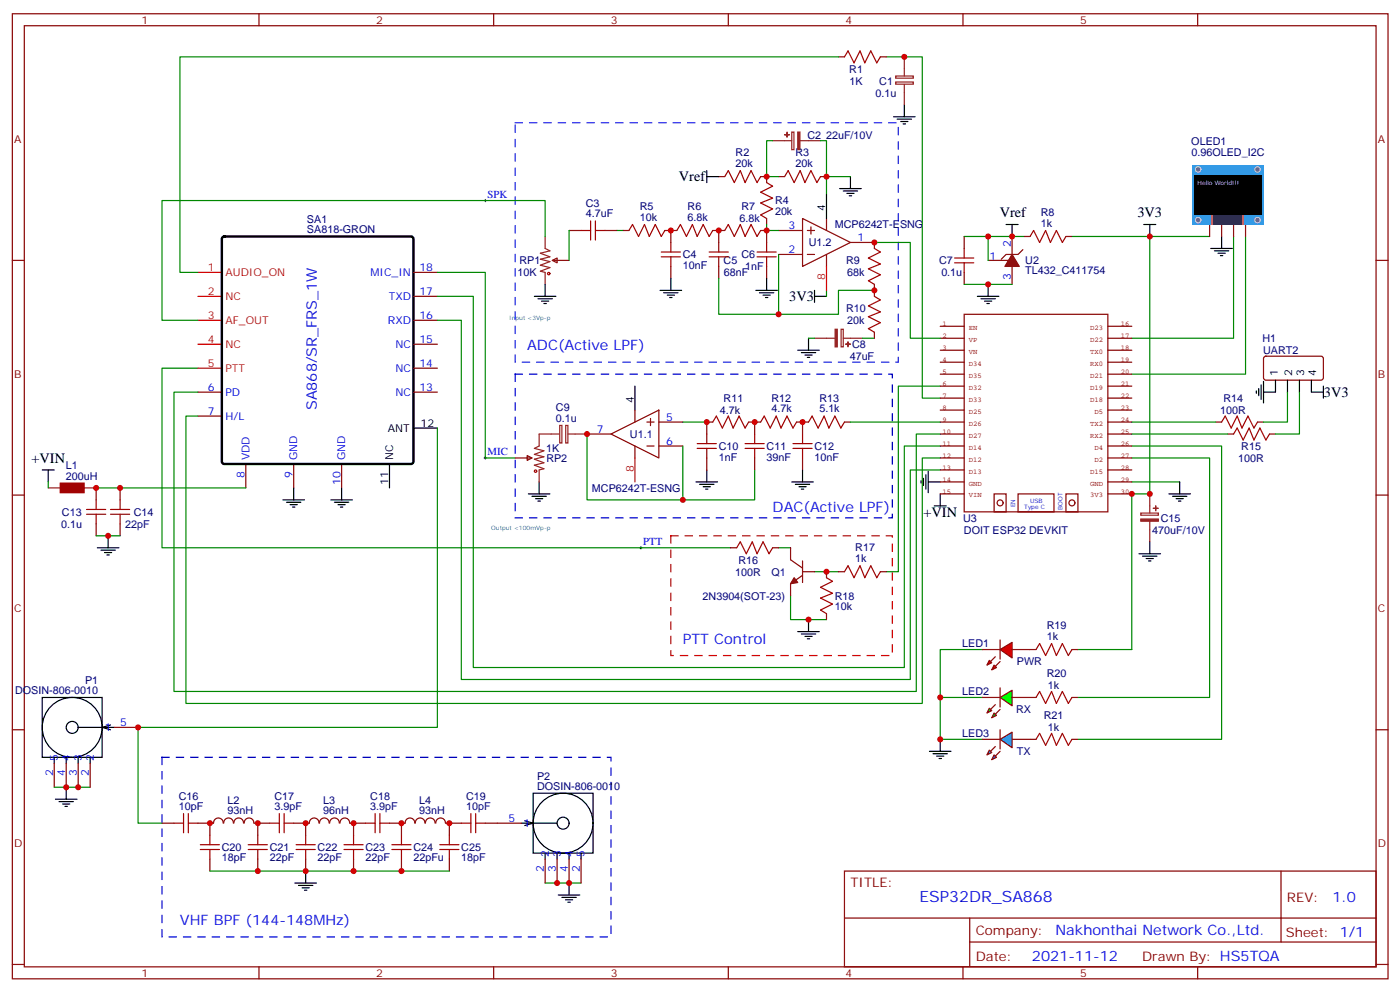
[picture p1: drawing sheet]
<svg xmlns="http://www.w3.org/2000/svg" width="413mm" height="292mm" viewBox="0 0 413 292" stroke-linecap="round" stroke-linejoin="round" font-family="sans-serif">
<g fill="none" stroke="#870000" stroke-width=".35">
<path d="M3.6 4.1h405.4v284.3h-405.4zM7.2 7.6h398.2v277.3h-398.2zM76.3 4.1v3.5M145.5 4.1v3.5M214.6 4.1v3.5M283.7 4.1v3.5M352.9 4.1v3.5M3.6 76.7h3.6M162.7 76.7l1.4-.7v1.4zM162.7 76.7h5M356.4 66.1v3.6M359.9 66.1v3.6"/>
<path d="M363.5 66.1v3.6M367 66.1v3.6M405.4 76.7h3.6M3.6 145.9h3.6M405.4 145.9h3.6M3.6 215h3.6M405.4 215h3.6M248.8 256.6h156.6v28.3h-156.6zM377.4 256.7v20.8M248.8 270.5h156.5M285.7 277.5h119.6M285.7 270.5v14.1"/>
<path d="M3.6 284.2h3.6M76.3 284.9v3.5M145.5 284.9v3.5M214.6 284.9v3.5M283.7 284.9v3.5M352.9 284.9v3.5M405.4 284.2h3.6"/>
</g>
<path d="M261.2 16.8h10.5v100.5h5.3M338.8 69.7h17.6M363.5 69.7v30h-30M367 69.7v40.5h-33.5" fill="none" stroke="#008700" stroke-width=".35"/>
<path d="M160.6 69.7v3.5l1.4 .7-2.8 .7 2.8 1.1-2.8 .7 2.8 .7-2.8 1 2.8 .7-2.8 1.1 1.4 .4v3.5M336.1 151.2h5.2v.6h-5.2zM338.8 145.5v5.7M338.8 153.6v6" fill="none" stroke="#8c2424" stroke-width=".35"/>
<g fill="#8c2424" stroke="#8c2424" stroke-width=".35">
<path d="M336.1 152.9h5.2v.7h-5.2z"/>
<path d="M339.8 149.8h1.4z"/>
<path d="M340.5 149v1.5z"/>
</g>
<circle cx="161.7" cy="80.6" r=".35" fill="none" stroke="#a10000" stroke-width=".35"/>
<path d="M356.8 73.2h6.3M357.8 73.9h4.3M358.9 74.6h2.1M359.6 75.3h.7M359.9 69.7v3.5" fill="none" stroke="#000" stroke-width=".35"/>
<path d="M351.1 48.5h21.2v17.6h-21.2z" fill="#39f"/>
<g fill="#666" stroke="#ccc" stroke-width=".35">
<circle cx="353" cy="64.8" r=".81"/>
<circle cx="370.5" cy="64.8" r=".81"/>
<circle cx="353" cy="49.9" r=".81"/>
<circle cx="370.5" cy="49.9" r=".81"/>
</g>
<path d="M356.9 63.3h9.6v2.8h-9.6z" fill="#fff"/>
<g fill="#fc0">
<path d="M357 63.3h.5v2.8h-.5z"/>
<path d="M365.9 63.3h.5v2.8h-.5z"/>
</g>
<path d="M357.6 63.3h8.2v2.8h-8.2z" fill="#333"/>
<path d="M351.8 51.7h19.8v11.7h-19.8z" fill="#000"/>
<path d="M333.5 131.4h26.4v86.4h-42.3M333.5 134.9h22.9v70.6h-38.8M289.4 191.4h-12.4v14.1M317.6 191.4h15.9M289.4 205.5h-12.4v12.3h12.4" fill="none" stroke="#008700" stroke-width=".35"/>
<path d="M305.3 191.4l1-1.8 1.8 3.5 1.7-3.5 1.5 3.5 1.7-3.5 1.8 3.5 1-1.7M305.3 217.8l1-1.7 1.8 3.5 1.7-3.5 1.5 3.5 1.7-3.5 1.8 3.5 1-1.8M305.3 205.5l1-1.8 1.8 3.6 1.7-3.6 1.5 3.6 1.7-3.6 1.8 3.6 1-1.8" fill="none" stroke="#a10000" stroke-width=".35"/>
<path d="M303.5 191.4h1.8M315.8 191.4h1.8M289.4 217.8h5.3M298.2 217.8h7.1M303.5 205.5h1.8M315.8 217.8h1.8M315.8 205.5h1.8" fill="none" stroke="#870000" stroke-width=".35"/>
<path d="M277 217.8v3.6M273.9 221.4h6.3M274.9 222.1h4.3M276 222.8h2.1M276.7 223.5h.7" fill="none" stroke="#000" stroke-width=".35"/>
<g fill="#09f" stroke="#870000" stroke-width=".35">
<path d="M291.5 221l.7 .7-1.4 .7z"/>
<path d="M292.9 222.4l.7 .7-1.4 .7z"/>
</g>
<g fill="#870000" stroke="#870000" stroke-width=".35">
<path d="M293.3 220l-1.4 1.4z"/>
<path d="M294.7 221.4l-1.4 1.4z"/>
</g>
<path d="M294.7 215v5.7z" fill="#f00" stroke="#870000" stroke-width=".35"/>
<path d="M294.7 217.8l3.5-2.1v4.6z" fill="#09f" stroke="#870000" stroke-width=".35"/>
<path d="M294.7 205.5l3.5-2.1v4.6z" fill="#0f0" stroke="#870000" stroke-width=".35"/>
<path d="M294.7 202.7v5.6z" fill="#f00" stroke="#870000" stroke-width=".35"/>
<g fill="#870000" stroke="#870000" stroke-width=".35">
<path d="M294.7 209l-1.4 1.4z"/>
<path d="M293.3 207.6l-1.4 1.4z"/>
</g>
<g fill="#0f0" stroke="#870000" stroke-width=".35">
<path d="M292.9 210.1l.7 .7-1.4 .7z"/>
<path d="M291.5 208.7l.7 .7-1.4 .7z"/>
</g>
<path d="M289.4 205.5h5.3M298.2 205.5h5.3" fill="none" stroke="#870000" stroke-width=".35"/>
<g fill="#f00" stroke="#870000" stroke-width=".35">
<path d="M294.7 191.4l3.5-2.1v4.6z"/>
<path d="M294.7 188.6v5.6z"/>
</g>
<g fill="#870000" stroke="#870000" stroke-width=".35">
<path d="M294.7 194.9l-1.4 1.4z"/>
<path d="M293.3 193.5l-1.4 1.4z"/>
</g>
<g fill="#f00" stroke="#870000" stroke-width=".35">
<path d="M292.9 196l.7 .7-1.4 .7z"/>
<path d="M291.5 194.6l.7 .7-1.4 .7z"/>
</g>
<g fill="none" stroke="#870000" stroke-width=".35">
<path d="M247.1 16.8h1.7M259.4 16.8h1.8M211.8 52h1.7M224.1 52h1.8v1.8M229.4 52h1.8M241.8 52h1.7M167.7 67.9h3.5M178.3 67.9h3.5M183.6 67.9h1.7M195.9 67.9h3.5M197.7 67.9v3.5M197.7 78.5v3.5"/>
<path d="M210 67.9h3.5M211.8 67.9v3.5M211.8 78.5v3.5M224.1 67.9h1.8v3.5M225.9 64.4v1.7M225.9 78.5v3.5M229.4 67.9h7.1M229.4 75h7.1M236.5 64.4l14.1 7-14.1 7.1zM237.9 67.9h2.1M237.9 75h2.1M238.9 66.9v2.1"/>
<path d="M243.5 64.4v3.5M243.5 75v3.5M250.6 71.4h7v1.8M284.1 69.7v3.5M291.1 76.7h6M298.2 69.7v5.3M298.2 78.5v5.3M301.4 73.6l-1.4 1.4h-3.6l-1.4 1.4M301.7 69.7h1.8M314.1 69.7h1.7M121.8 94.4h7.1M121.8 87.3h7.1"/>
<path d="M121.8 80.3h7.1M257.6 83.8v3.5M257.6 97.9v1.8M284.1 80.3v3.5M58.3 115.5h7.1M121.8 115.5h7.1M121.8 108.5h7.1M121.8 101.4h7.1M372.5 105.2l.5-.2h16.5l.4 .7v5.9l-.7 .4-16.5-.1-.4-.6v-5.6zM58.3 122.6h7.1M72.4 136.7v7.1M86.5 136.7v7.1"/>
<path d="M100.6 136.7v7.1M151.8 134.9h4.9M155.3 134.2l1.4 .7-1.4 .7zM173 127.9h7M180 127.9l14.1-7.1v14.1zM187.1 120.8v3.6M187.1 131.4v3.5M190.6 124.4h2.1M190.6 131.4h2.1M191.7 123.3v2.1M194.1 124.4h7.1M194.1 131.4h7.1"/>
<path d="M208.2 134.9v3.6M210 124.4h-1.8v3.5M220.6 124.4h3.5M222.4 124.4v3.5M222.4 134.9v3.6M234.7 124.4h3.5M236.5 124.4v3.5M236.5 134.9v3.6M248.8 124.4h1.8M358.2 124.4h1.7M361.7 127.9h1.8M370.5 124.4h1.8"/>
<path d="M374.1 127.9h1.7M28.3 143.8v3.5M28.3 154.3v3.6M35.4 143.8v3.5M35.4 154.3v3.6M215.3 161.4h1.8M227.6 161.4h1.8M232.9 161.4v3.5l3.6 2.5M236.5 168.5h3.5M236.5 165.3v6.3M236.5 169.5l-3.6 2.5v3.5M243.5 168.5v1.7"/>
<path d="M247.1 168.5h1.7M259.4 168.5h1.8M243.5 180.8v1.8M289.4 191.4h5.3M298.2 191.4h5.3M33.6 214.3h7.1M16 224.9v7.1M19.5 224.9v7.1M23 224.9v7.1M26.6 224.9v7.1M47.7 242.5h3.6M58.3 242.5h4.6"/>
<path d="M61.8 242.5v3.6M61.8 253.1v3.5M62.9 242.5a1.41 1.41 0 0 1 1.4-1.5 1.41 1.41 0 0 1 1.5 1.5M65.9 242.5a1.41 1.41 0 0 1 1.4-1.5 1.41 1.41 0 0 1 1.4 1.5M68.9 242.5a1.41 1.41 0 0 1 1.4-1.5 1.41 1.41 0 0 1 1.4 1.5M72 242.5a1.41 1.41 0 0 1 1.4-1.5 1.41 1.41 0 0 1 1.4 1.5M74.9 242.5h4.6M76 242.5v3.6M76 253.1v3.5M86.5 242.5h4.6M90.1 242.5v3.6M90.1 253.1v3.5"/>
<path d="M91.2 242.5a1.41 1.41 0 0 1 1.4-1.5 1.41 1.41 0 0 1 1.4 1.5M94.2 242.5a1.41 1.41 0 0 1 1.4-1.5 1.41 1.41 0 0 1 1.4 1.5M97.1 242.5a1.41 1.41 0 0 1 1.4-1.5 1.41 1.41 0 0 1 1.5 1.5M100.2 242.5a1.41 1.41 0 0 1 1.4-1.5 1.41 1.41 0 0 1 1.4 1.5M103.1 242.5h4.6M104.2 242.5v3.6M104.2 253.1v3.5M114.8 242.5h4.5M118.3 242.5v3.6M118.3 253.1v3.5M119.4 242.5a1.41 1.41 0 0 1 1.4-1.5 1.41 1.41 0 0 1 1.4 1.5M122.4 242.5a1.41 1.41 0 0 1 1.4-1.5 1.41 1.41 0 0 1 1.4 1.5"/>
<path d="M125.4 242.5a1.41 1.41 0 0 1 1.4-1.5 1.41 1.41 0 0 1 1.4 1.5M128.4 242.5a1.41 1.41 0 0 1 1.4-1.5 1.41 1.41 0 0 1 1.4 1.5M131.3 242.5h4.6M132.4 242.5v3.6M132.4 253.1v3.5M143 242.5h10.6M160.6 253.1v7.1M164.1 253.1v7.1M167.7 253.1v7.1M171.2 253.1v7.1"/>
</g>
<g fill="none" stroke="#000" stroke-width=".35">
<path d="M263.3 34.4h6.3M264.3 35.1h4.3M265.4 35.8h2.1M266.1 36.5h.7M266.5 30.9v3.5M208.2 52h3.6M208.2 50.3v3.5M243.5 57.3v7.1M247.4 55.6h6.4M248.5 56.3h4.2M249.5 57h2.1M250.2 57.7h.7"/>
<path d="M250.6 52v3.6M296.4 66.1h3.6M298.2 66.1v3.6M337 66.1h3.5M338.8 66.1v3.6M157.4 87.3h6.4M158.5 88h4.2M159.6 88.7h2.1M160.3 89.4h.7M160.6 83.8v3.5M194.5 85.5h6.3M195.5 86.3h4.3"/>
<path d="M196.6 87h2.1M197.3 87.7h.7M197.7 82v3.5M222.7 85.5h6.4M223.8 86.3h4.2M224.8 87h2.1M225.5 87.7h.7M225.9 82v3.5M238.2 99.7v3.5M240 87.3h3.5M240 85.5v3.6M288 87.3h6.3"/>
<path d="M289 88h4.3M290.1 88.7h2.1M290.8 89.4h.7M291.1 83.8v3.5M187.1 113.8v7M235.1 103.2h6.3M236.1 103.9h4.2M237.2 104.6h2.1M237.9 105.3h.7M370.2 115.2v.7M370.9 114.5v2.1M371.6 113.4v4.3"/>
<path d="M372.3 112.4v6.3M375.8 112v3.5h-3.5M379.3 112v3.5M382.9 112v3.5M386.4 112v3.5h3.5M389.9 113.8v3.5M12.5 138.5h3.5M14.2 138.5v3.5M114.8 136.7v7.1M121.8 126.1h7.1M208.2 138.5v3.5M236.5 138.5v3.5"/>
<path d="M272.8 139.9v4.2M273.5 138.8v6.4M31.9 157.9v3.5M83.4 147.3h6.3M84.4 148h4.3M85.5 148.7h2.1M86.2 149.4h.7M86.5 143.8v3.5M97.5 147.3h6.3M98.5 148h4.3M99.6 148.7h2.1M100.3 149.4h.7"/>
<path d="M100.6 143.8v3.5M155.7 145.5h6.3M156.7 146.2h4.3M157.8 146.9h2.1M158.5 147.6h.7M158.9 142v3.5M205.1 142h6.3M206.1 142.7h4.3M207.2 143.4h2.1M207.9 144.1h.7M233.3 142h6.3M234.4 142.7h4.2"/>
<path d="M235.4 143.4h2.1M236.1 144.1h.7M271.4 141.6v.7M272.1 140.9v2.2M273.5 142h3.5M275.3 149h3.5M277 145.5v3.5M338.8 159.6v3.6M344.4 145.5h6.4M345.5 146.2h4.2M346.5 146.9h2.2M347.2 147.6h.7"/>
<path d="M347.6 142v3.5M28.7 161.4h6.3M29.7 162.1h4.3M30.8 162.8h2.1M31.5 163.5h.7M335.6 163.2h6.3M336.7 163.9h4.2M337.7 164.6h2.1M338.4 165.3h.7M235.1 186.1h6.3M236.1 186.8h4.2M237.2 187.5h2.1"/>
<path d="M237.9 188.2h.7M238.2 182.6v3.5M12.5 205.5h17.6v17.6h-17.6zM23 214.3h10.6M32.6 213.6l-2.5 .7 2.5 .7M16 223.1v1.8M16.3 235.5h6.4M17.4 236.2h4.2M18.5 236.9h2.1M19.2 237.6h.7M19.5 223.1v1.8M19.5 232v3.5"/>
<path d="M23 223.1v1.8M26.6 223.1v1.8M157.1 233.7h17.6v17.7h-17.6zM90.1 256.6v3.6M153.6 242.5h10.5M154.6 241.8l2.5 .7-2.5 .7M160.6 251.4v1.7M164.1 251.4v1.7M167.7 251.4v1.7M171.2 251.4v1.7M86.9 260.2h6.3M87.9 260.9h4.3"/>
<path d="M89 261.6h2.1M89.7 262.3h.7M164.5 263.7h6.4M165.6 264.4h4.2M166.6 265.1h2.1M167.3 265.8h.7M167.7 260.2v3.5"/>
<circle cx="21.3" cy="214.3" r="8.8"/>
<circle cx="21.3" cy="214.3" r="1.76"/>
<circle cx="165.9" cy="242.5" r="8.8"/>
<circle cx="165.9" cy="242.5" r="1.76"/>
</g>
<g fill="none" stroke="#008700" stroke-width=".35">
<path d="M247.1 16.8h-194.1v63.5h5.3M227.6 41.5h-1.7v10.5h3.5M241.8 41.5h1.7v10.5M250.6 52h-7.1v5.3M160.6 69.7v-10.6h-112.9v35.3h10.6M167.7 67.9v8.8M181.8 67.9h1.8M225.9 66.1v1.8h3.5M229.4 75v17.6h17.7v-7.1h10.5M257.6 71.4h10.6v28.3h8.8M284.1 69.7h17.6M291.1 69.7v7"/>
<path d="M315.8 69.7h23v75.8h-5.3v45.9M128.9 94.4h7v105.8h132.3v-61.7h8.8M128.9 87.3h10.6v109.4h127v-65.3h10.5M128.9 80.3h14.1v54.6h8.8M211.8 82v10.6h17.6M238.2 99.7h1.8M243.5 85.5v1.8M254.1 99.7h3.5M284.1 83.8h14.1M58.3 108.5h-10.6v52.9h167.6M58.3 115.5h-7v88.2h218.7v-75.8h7M277 113.8h-12.3v54.7h-3.5"/>
<path d="M379.3 115.5v8.9h-7M382.9 115.5v12.4h-7.1M58.3 122.6h-3.5v84.7h216.9v-72.4h5.3M128.9 126.1v88.2h-88.2v28.2h7M173 127.9v19.4h28.2v-15.9M201.2 124.4h7M222.4 138.5v8.8h-21.2M250.6 124.4h26.4M333.5 124.4h24.7M333.5 127.9h28.2M14.2 142v1.8M28.3 143.8h44.1"/>
<path d="M28.3 157.9h7.1M333.5 142h14.1M229.4 161.4h3.5M232.9 175.5v7.1h10.6M240 168.5h7.1M16 232h10.6M61.8 256.6h70.6M160.6 260.2h10.6"/>
</g>
<g fill="none" stroke="#8c2424" stroke-width=".35">
<path d="M266.5 16.8v5.6M233.3 38.9h.6v5.2h-.6zM263.9 24.2h5.2v.6h-5.2zM263.9 22.4h5.2v.6h-5.2zM266.5 24.9v6M227.6 41.5h5.7M235.8 41.5h6M240 99.7h6M247.8 97h.7v5.2h-.7zM248.5 99.7h5.6M164.9 127.9h-6v3.5l-1.5 .7 2.9 .7-2.9 1.1 2.9 .7-2.9 .7 2.9 1-2.9 .8 2.9 1-1.4 .4v3.5M164.9 125.3h.7v5.2h-.7z"/>
<path d="M166.7 125.3h.6v5.2h-.6zM167.3 127.9h5.7M14.2 143.8h3.5M24.8 143.8h3.5"/>
</g>
<g fill="none" stroke="#a10000" stroke-width=".35">
<path d="M248.8 16.8l1.1-1.8 1.7 3.5 1.8-3.5 1.4 3.5 1.8-3.5 1.7 3.5 1.1-1.7M213.5 52l1.1-1.7 1.8 3.5 1.7-3.5 1.4 3.5 1.8-3.5 1.8 3.5 1-1.8M225.9 53.8l1.7 1.1-3.5 1.7 3.5 1.8-3.5 1.4 3.5 1.8-3.5 1.7 1.8 1.1M231.2 52l1-1.7 1.8 3.5 1.8-3.5 1.4 3.5 1.7-3.5 1.8 3.5 1.1-1.8M171.2 67.9h2.8M174 65.1v5.6M175.4 67.9h2.9M175.4 65.1v5.6M185.3 67.9l1.1-1.8 1.7 3.6 1.8-3.6 1.4 3.6 1.8-3.6 1.7 3.6 1.1-1.8M194.8 75.7h5.7M194.8 74.3h5.7M197.7 71.4v2.9"/>
<path d="M197.7 75.7v2.8M199.4 67.9l1.1-1.8 1.7 3.6 1.8-3.6 1.4 3.6 1.8-3.6 1.8 3.6 1-1.8M209 75.7h5.6M209 74.3h5.6M211.8 71.4v2.9M211.8 75.7v2.8M213.5 67.9l1.1-1.8 1.8 3.6 1.7-3.6 1.4 3.6 1.8-3.6 1.8 3.6 1-1.8M223.1 75.7h5.6M223.1 74.3h5.6M225.9 71.4v2.9M225.9 75.7v2.8M257.6 73.2l1.8 1.1-3.5 1.7 3.5 1.8-3.5 1.4 3.5 1.8-3.5 1.7 1.7 1.1"/>
<path d="M281.3 77.4h5.6M281.3 76h5.6M284.1 73.2v2.8M284.1 77.4v2.9M303.5 69.7l1.1-1.8 1.7 3.5 1.8-3.5 1.4 3.5 1.8-3.5 1.7 3.5 1.1-1.7M257.6 87.3l1.8 1.1-3.5 1.7 3.5 1.8-3.5 1.4 3.5 1.8-3.5 1.7 1.7 1.1M205.4 132.1h5.7M205.4 130.7h5.7M208.2 127.9v2.8M208.2 132.1v2.8M210 124.4l1.1-1.8 1.7 3.5 1.8-3.5 1.4 3.5 1.8-3.5 1.7 3.5 1.1-1.7M219.5 132.1h5.7"/>
<path d="M219.5 130.7h5.7M222.4 127.9v2.8M222.4 132.1v2.8M224.1 124.4l1.1-1.8 1.7 3.5 1.8-3.5 1.4 3.5 1.8-3.5 1.7 3.5 1.1-1.7M233.6 132.1h5.7M233.6 130.7h5.7M236.5 127.9v2.8M236.5 132.1v2.8M238.2 124.4l1.1-1.8 1.8 3.5 1.7-3.5 1.4 3.5 1.8-3.5 1.8 3.5 1-1.7M359.9 124.4l1.1-1.8 1.8 3.5 1.7-3.5 1.4 3.5 1.8-3.5 1.8 3.5 1-1.7M363.5 127.9l1-1.8 1.8 3.5 1.8-3.5 1.4 3.5 1.7-3.5 1.8 3.5 1.1-1.7M25.5 151.5h5.7"/>
<path d="M25.5 150.1h5.7M28.3 147.3v2.8M28.3 151.5v2.8M32.6 151.5h5.6M32.6 150.1h5.6M35.4 147.3v2.8M35.4 151.5v2.8M217.1 161.4l1-1.8 1.8 3.6 1.8-3.6 1.4 3.6 1.7-3.6 1.8 3.6 1-1.8M243.5 170.2l1.8 1.1-3.5 1.7 3.5 1.8-3.5 1.4 3.5 1.8-3.5 1.7 1.7 1.1M248.8 168.5l1.1-1.8 1.7 3.5 1.8-3.5 1.4 3.5 1.8-3.5 1.7 3.5 1.1-1.7M54.1 239.7v5.7M55.5 239.7v5.7"/>
<path d="M82.3 239.7v5.7M83.7 239.7v5.7M110.5 239.7v5.7M111.9 239.7v5.7M138.7 239.7v5.7M140.2 239.7v5.7M51.3 242.5h2.8M55.5 242.5h2.8M59 250.3h5.7M59 248.9h5.7M61.8 246.1v2.8M61.8 250.3v2.8"/>
<path d="M73.1 250.3h5.7M73.1 248.9h5.7M76 246.1v2.8M76 250.3v2.8M79.5 242.5h2.8M83.7 242.5h2.8M87.2 250.3h5.7M87.2 248.9h5.7M90.1 246.1v2.8M90.1 250.3v2.8M101.4 250.3h5.6M101.4 248.9h5.6"/>
<path d="M104.2 246.1v2.8M104.2 250.3v2.8M107.7 242.5h2.8M111.9 242.5h2.9M115.5 250.3h5.6M115.5 248.9h5.6M118.3 246.1v2.8M118.3 250.3v2.8M129.6 250.3h5.6M129.6 248.9h5.6M132.4 246.1v2.8M132.4 250.3v2.8"/>
<path d="M135.9 242.5h2.8M140.2 242.5h2.8"/>
<circle cx="157.8" cy="138.8" r=".35"/>
</g>
<path d="M142.6 59.1h.7M143 58.7v.7M142.6 134.9h.7M143 134.6v.7M188.5 161.4h.7M188.8 161v.7" fill="none" stroke="#000" stroke-width=".29"/>
<path d="M151.8 110.2h111.1v42.4h-111.1zM47.7 223.1h132.3v52.9h-132.3z" fill="none" stroke="#00c" stroke-width=".35" stroke-dasharray="2.1 2.1"/>
<path d="M197.7 157.9h65.2v35.2h-65.2z" fill="none" stroke="#c00" stroke-width=".35" stroke-dasharray="2.1 2.1"/>
<path d="M151.8 36.2h112.9v70.5h-112.9z" fill="none" stroke="#03f" stroke-width=".35" stroke-dasharray="2.1 2.1"/>
<g fill="none" stroke="#850000" stroke-width=".35">
<path d="M277 96.1h7.1M277 99.7h7.1M284.1 92.6h42.3v58.2h-42.3zM326.4 96.1h7.1M326.4 99.7h7.1M277 103.2h7.1M277 106.7h7.1M277 110.2h7.1M277 113.8h7.1M277 117.3h7.1M326.4 103.2h7.1M326.4 106.7h7.1"/>
<path d="M326.4 110.2h7.1M326.4 113.8h7.1M326.4 117.3h7.1M277 127.9h7.1M277 131.4h7.1M277 134.9h7.1M277 138.5h7.1M277 120.8h7.1M277 124.4h7.1M326.4 127.9h7.1M326.4 131.4h7.1M326.4 134.9h7.1"/>
<path d="M326.4 138.5h7.1M326.4 120.8h7.1M326.4 124.4h7.1M277 142h7.1M277 145.5h7.1M292.9 145.5h3.5v5.3h-3.5zM295.6 148.2a.88 .88 0 0 0-1.3-.8 .88 .88 0 0 0-.3 1.4 .88 .88 0 0 0 1.5-.3l.1-.3M300 145.5h10.6v5.3h-10.6zM314.1 145.5h3.5v5.3h-3.5zM316.7 148.2a.88 .88 0 0 0-1.2-.8 .88 .88 0 0 0-.3 1.4 .88 .88 0 0 0 1.5-.3v-.3M326.4 142h7.1M326.4 145.5h7.1"/>
</g>
<path d="M243.5 78.5v7M58.3 80.3h7.1M58.3 87.3h7.1M58.3 94.4h7.1M58.3 101.4h7.1M58.3 108.5h7.1M187.1 134.9v7.1" fill="none" stroke="#f00" stroke-width=".35"/>
<path d="M65.6 69.9l.5-.2h55l.5 .2 .2 .5v65.6l-.2 .5-.5 .2h-55l-.5-.2-.2-.5v-65.6z" fill="none" stroke="#000" stroke-width=".71"/>
<g fill="#870000" stroke="#870000" stroke-width=".35">
<path d="M298.2 75l2.1 3.5h-4.2z"/>
<path d="M234 170.2l1.1 1.4-2.2 .4z"/>
</g>
<g fill="#8c2424" stroke="#8c2424" stroke-width=".35">
<path d="M235.1 38.9h.6v5.2h-.6z"/>
<path d="M231.9 39v1.4z"/>
<path d="M231.2 39.7h1.4z"/>
<path d="M246.1 97h.6v5.2h-.6z"/>
<path d="M249.8 100.7l.1 1.4z"/>
<path d="M249.2 101.4h1.4z"/>
</g>
<path d="M17.7 142.3h7.1v2.9h-7.1z" fill="#a10000" stroke="#a10000" stroke-width=".35"/>
<g fill="#c00">
<circle cx="277" cy="205.5" r=".88"/>
<circle cx="277" cy="217.8" r=".88"/>
<circle cx="238.2" cy="182.6" r=".88"/>
<circle cx="243.5" cy="168.5" r=".88"/>
<circle cx="333.5" cy="145.5" r=".88"/>
<circle cx="338.8" cy="145.5" r=".88"/>
<circle cx="338.8" cy="69.7" r=".88"/>
<circle cx="298.2" cy="69.7" r=".88"/>
<circle cx="291.1" cy="83.8" r=".88"/>
<circle cx="243.5" cy="52" r=".88"/>
<circle cx="291.1" cy="69.7" r=".88"/>
<circle cx="173" cy="127.9" r=".88"/>
<circle cx="201.2" cy="147.3" r=".88"/>
<circle cx="236.5" cy="124.4" r=".88"/>
<circle cx="222.4" cy="124.4" r=".88"/>
<circle cx="208.2" cy="124.4" r=".88"/>
<circle cx="61.8" cy="242.5" r=".88"/>
<circle cx="76" cy="242.5" r=".88"/>
<circle cx="90.1" cy="242.5" r=".88"/>
<circle cx="104.2" cy="242.5" r=".88"/>
<circle cx="118.3" cy="242.5" r=".88"/>
<circle cx="132.4" cy="242.5" r=".88"/>
<circle cx="76" cy="256.6" r=".88"/>
<circle cx="90.1" cy="256.6" r=".88"/>
<circle cx="104.2" cy="256.6" r=".88"/>
<circle cx="118.3" cy="256.6" r=".88"/>
<circle cx="167.7" cy="260.2" r=".88"/>
<circle cx="225.9" cy="67.9" r=".88"/>
<circle cx="211.8" cy="67.9" r=".88"/>
<circle cx="197.7" cy="67.9" r=".88"/>
<circle cx="229.4" cy="92.6" r=".88"/>
<circle cx="225.9" cy="52" r=".88"/>
<circle cx="257.6" cy="71.4" r=".88"/>
<circle cx="257.6" cy="85.5" r=".88"/>
<circle cx="19.5" cy="232" r=".88"/>
<circle cx="28.3" cy="143.8" r=".88"/>
<circle cx="31.9" cy="157.9" r=".88"/>
<circle cx="35.4" cy="143.8" r=".88"/>
<circle cx="266.5" cy="16.8" r=".88"/>
<circle cx="40.7" cy="214.3" r=".88"/>
<circle cx="23" cy="232" r=".88"/>
<circle cx="164.1" cy="260.2" r=".88"/>
</g>
<text font-size="4.6" fill="#00f" x="270.9" y="265.7">ESP32DR_SA868</text>
<g font-size="4.2">
<text x="200" y="53.4">Vref</text>
<text x="294.6" y="64">Vref</text>
<text x="335.1" y="64">3V3</text>
<text x="232.5" y="88.8">3V3</text>
<text x="390.1" y="116.9">3V3</text>
<text x="9.3" y="136.4">+VIN</text>
<text x="272.1" y="152.3">+VIN</text>
</g>
<g font-size="4.2" fill="#00f">
<text x="155.3" y="103.2">ADC(Active LPF)</text>
<text x="93.4" y="120.9" transform="rotate(-90 93.4 120.9)">SA868/SR_FRS_1W</text>
<text x="227.6" y="150.8">DAC(Active LPF)</text>
<text x="201.2" y="189.6">PTT Control</text>
<text x="392.6" y="265.9">1.0</text>
<text x="53" y="272.5">VHF BPF (144-148MHz)</text>
<text x="311" y="275.5">Nakhonthai Network Co.,Ltd.</text>
<text x="304.1" y="283.3">2021-11-12</text>
</g>
<g font-size="3.9" fill="#800">
<text x="250.6" y="261.2">TITLE:</text>
<text x="379.2" y="265.9">REV:</text>
<text x="287.5" y="275.4">Company:</text>
<text x="378.9" y="276">Sheet: 1/1</text>
<text x="287.5" y="283.1">Date:</text>
<text x="336.5" y="283.2">Drawn By: HS5TQA</text>
</g>
<g font-size="3.2" fill="#800">
<text x="41.7" y="7.1">1</text>
<text x="110.9" y="7.1">2</text>
<text x="180" y="7.1">3</text>
<text x="249.2" y="7.1">4</text>
<text x="318.3" y="7.1">5</text>
<text x="4.2" y="42.2">A</text>
<text x="406" y="42.2">A</text>
<text x="4.2" y="111.3">B</text>
<text x="406" y="111.3">B</text>
<text x="4.2" y="180.4">C</text>
<text x="406" y="180.4">C</text>
<text x="4.2" y="249.6">D</text>
<text x="406" y="249.6">D</text>
<text x="41.7" y="287.9">1</text>
<text x="110.9" y="287.9">2</text>
<text x="180" y="287.9">3</text>
<text x="249.2" y="287.9">4</text>
<text x="318.3" y="287.9">5</text>
</g>
<g font-size="3.2" fill="#000080">
<text x="250.2" y="21.4">R1</text>
<text x="250.3" y="25">1K</text>
<text x="258" y="28.5">0.1u</text>
<text x="259.1" y="25">C1</text>
<text x="237.9" y="40.8">C2</text>
<text x="243.4" y="40.8">22uF/10V</text>
<text x="216.7" y="46">R2</text>
<text x="234.4" y="46">R3</text>
<text x="351" y="42.6">OLED1</text>
<text x="351" y="46">0.96OLED_I2C</text>
<text x="216.7" y="49.2">20k</text>
<text x="234.4" y="49.2">20k</text>
<text x="90.5" y="65.7">SA1</text>
<text x="172.6" y="64">4.7uF</text>
<text x="172.6" y="60.9">C3</text>
<text x="188.5" y="65.1">10k</text>
<text x="188.5" y="61.9">R5</text>
<text x="202.6" y="65.1">6.8k</text>
<text x="202.6" y="62">R6</text>
<text x="217.9" y="65.5">6.8k</text>
<text x="218.5" y="62">R7</text>
<text x="228.4" y="63.4">20k</text>
<text x="228.4" y="60.2">R4</text>
<text x="306.7" y="63.7">R8</text>
<text x="90.5" y="68.6">SA818-GRON</text>
<text x="246" y="67.3">MCP6242T-ESNG</text>
<text x="306.7" y="66.9">1k</text>
<text x="153" y="77.9">RP1</text>
<text x="201.2" y="76.1">C4</text>
<text x="213.2" y="77.9">C5</text>
<text x="218.5" y="76.1">C6</text>
<text x="238.3" y="72.6">U1.2</text>
<text x="249.3" y="77.9">R9</text>
<text x="276.7" y="77.9">C7</text>
<text x="302.1" y="77.9">U2</text>
<text x="152.4" y="81.4">10K</text>
<text x="201.2" y="79.3">10nF</text>
<text x="213.3" y="81.4">68nF</text>
<text x="219.5" y="79.7">1nF</text>
<text x="249.6" y="81.4">68k</text>
<text x="277.4" y="81.4">0.1u</text>
<text x="302.1" y="80.8">TL432_C411754</text>
<text x="249.3" y="92">R10</text>
<text x="249.6" y="95.5">20k</text>
<text x="371.9" y="100.8">H1</text>
<text x="250.4" y="106.1">47uF</text>
<text x="251.1" y="102.6">C8</text>
<text x="372.2" y="104.2">UART2</text>
<text x="213.2" y="118.4">R11</text>
<text x="227.3" y="118.4">R12</text>
<text x="241.4" y="118.3">R13</text>
<text x="360.5" y="118.4">R14</text>
<text x="163.8" y="124.3">0.1u</text>
<text x="163.8" y="121.1">C9</text>
<text x="212.1" y="122">4.7k</text>
<text x="227.3" y="121.5">4.7k</text>
<text x="241.4" y="121.5">5.1k</text>
<text x="359.5" y="122">100R</text>
<text x="185.6" y="129">U1.1</text>
<text x="161" y="133.1">1K</text>
<text x="161" y="136.3">RP2</text>
<text x="211.8" y="135.8">1nF</text>
<text x="211.8" y="132.5">C10</text>
<text x="225.9" y="135.8">39nF</text>
<text x="225.9" y="132.5">C11</text>
<text x="240" y="135.8">10nF</text>
<text x="240" y="132.5">C12</text>
<text x="364.8" y="136.1">100R</text>
<text x="365.7" y="132.6">R15</text>
<text x="19.4" y="141.3">200uH</text>
<text x="19.4" y="138.1">L1</text>
<text x="174.4" y="144.9">MCP6242T-ESNG</text>
<text x="18.1" y="155.5">0.1u</text>
<text x="18.3" y="152">C13</text>
<text x="36.9" y="155.5">22pF</text>
<text x="39.4" y="152">C14</text>
<text x="283.8" y="153.8">U3</text>
<text x="342" y="153.8">C15</text>
<text x="284" y="157.3">DOIT ESP32 DEVKIT</text>
<text x="339.5" y="157.2">470uF/10V</text>
<text x="217.6" y="166.1">R16</text>
<text x="252" y="165.6">1k</text>
<text x="252" y="162.5">R17</text>
<text x="216.6" y="169.6">100R</text>
<text x="227.3" y="169.6">Q1</text>
<text x="207" y="176.7">2N3904(SOT-23)</text>
<text x="246" y="179.8">10k</text>
<text x="246" y="176.7">R18</text>
<text x="308.4" y="185.3">R19</text>
<text x="283.5" y="190.8">LED1</text>
<text x="308.4" y="188.6">1k</text>
<text x="299.6" y="196.1">PWR</text>
<text x="25.1" y="201.5">P1</text>
<text x="308.4" y="199.4">R20</text>
<text x="308.8" y="203.1">1k</text>
<text x="4.4" y="204.4">DOSIN-806-0010</text>
<text x="283.5" y="204.9">LED2</text>
<text x="299.4" y="210.2">RX</text>
<text x="307.5" y="212">R21</text>
<text x="308.8" y="215.5">1k</text>
<text x="283.5" y="217.2">LED3</text>
<text x="299.6" y="222.5">TX</text>
<text x="158.2" y="232.7">DOSIN-806-0010</text>
<text x="158.2" y="229.7">P2</text>
<text x="52.7" y="238.7">10pF</text>
<text x="52.7" y="235.7">C16</text>
<text x="67" y="239.9">93nH</text>
<text x="67" y="237">L2</text>
<text x="80.9" y="238.7">3.9pF</text>
<text x="80.9" y="235.7">C17</text>
<text x="95.3" y="239.9">96nH</text>
<text x="95.3" y="237">L3</text>
<text x="109.1" y="238.7">3.9pF</text>
<text x="109.1" y="235.7">C18</text>
<text x="123.5" y="239.9">93nH</text>
<text x="123.5" y="237">L4</text>
<text x="137.3" y="238.7">10pF</text>
<text x="137.3" y="235.7">C19</text>
<text x="65.4" y="250.8">C20</text>
<text x="79.5" y="250.8">C21</text>
<text x="93.6" y="250.8">C22</text>
<text x="107.7" y="250.8">C23</text>
<text x="121.8" y="250.8">C24</text>
<text x="135.9" y="250.8">C25</text>
<text x="65.4" y="253.7">18pF</text>
<text x="79.5" y="253.7">22pF</text>
<text x="93.6" y="253.7">22pF</text>
<text x="107.7" y="253.7">22pF</text>
<text x="121.8" y="253.7">22pFu</text>
<text x="135.9" y="253.7">18pF</text>
</g>
<g font-size="3.2" fill="#00f">
<text x="143.7" y="58.2">SPK</text>
<text x="232.3" y="67.6">3</text>
<text x="252.7" y="71.1">1</text>
<text x="232.3" y="74.6">2</text>
<text x="291.6" y="76.7">1</text>
<text x="297.9" y="72.8" transform="rotate(-90 297.9 72.8)">2</text>
<text x="109.2" y="81.3">MIC_IN</text>
<text x="123.6" y="79.9">18</text>
<text x="297.9" y="82.6" transform="rotate(-90 297.9 82.6)">3</text>
<text x="114.5" y="88.4">TXD</text>
<text x="123.6" y="87">17</text>
<text x="114.3" y="95.4">RXD</text>
<text x="123.6" y="94">16</text>
<text x="123.6" y="101.1">15</text>
<text x="116.5" y="102.5">NC</text>
<text x="116.5" y="109.5">NC</text>
<text x="123.6" y="108.1">14</text>
<text x="61.2" y="115.2">6</text>
<text x="66.4" y="116.6">PD</text>
<text x="116.5" y="116.6">NC</text>
<text x="123.6" y="115.2">13</text>
<text x="61.2" y="122.2">7</text>
<text x="66.4" y="123.6">H/L</text>
<text x="196.3" y="124">5</text>
<text x="175.9" y="127.5">7</text>
<text x="196.3" y="131.1">6</text>
<text x="73.5" y="135.6" transform="rotate(-90 73.5 135.6)">VDD</text>
<text x="87.6" y="135.6" transform="rotate(-90 87.6 135.6)">GND</text>
<text x="101.7" y="135.6" transform="rotate(-90 101.7 135.6)">GND</text>
<text x="143.7" y="134.1">MIC</text>
<text x="72.1" y="140.8" transform="rotate(-90 72.1 140.8)">8</text>
<text x="86.2" y="140.8" transform="rotate(-90 86.2 140.8)">9</text>
<text x="100.3" y="142.9" transform="rotate(-90 100.3 142.9)">10</text>
<text x="189.5" y="160.5">PTT</text>
<text x="30.9" y="215.4">1</text>
<text x="35.4" y="214">5</text>
<text x="17" y="224.2" transform="rotate(-90 17 224.2)">5</text>
<text x="20.6" y="224.2" transform="rotate(-90 20.6 224.2)">4</text>
<text x="24.1" y="224.2" transform="rotate(-90 24.1 224.2)">3</text>
<text x="27.6" y="224.2" transform="rotate(-90 27.6 224.2)">2</text>
<text x="15.6" y="228.7" transform="rotate(-90 15.6 228.7)">2</text>
<text x="19.2" y="228.7" transform="rotate(-90 19.2 228.7)">4</text>
<text x="22.7" y="228.7" transform="rotate(-90 22.7 228.7)">3</text>
<text x="26.2" y="228.7" transform="rotate(-90 26.2 228.7)">2</text>
<text x="149.8" y="242.2">5</text>
<text x="154.3" y="243.6">1</text>
<text x="160.3" y="256.9" transform="rotate(-90 160.3 256.9)">2</text>
<text x="161.7" y="252.4" transform="rotate(-90 161.7 252.4)">2</text>
<text x="163.8" y="256.9" transform="rotate(-90 163.8 256.9)">3</text>
<text x="165.2" y="252.4" transform="rotate(-90 165.2 252.4)">3</text>
<text x="167.3" y="256.9" transform="rotate(-90 167.3 256.9)">4</text>
<text x="168.7" y="252.4" transform="rotate(-90 168.7 252.4)">4</text>
<text x="170.9" y="256.9" transform="rotate(-90 170.9 256.9)">2</text>
<text x="172.3" y="252.4" transform="rotate(-90 172.3 252.4)">5</text>
</g>
<g font-size="3.2">
<text x="243.2" y="62.3" transform="rotate(-90 243.2 62.3)">4</text>
<text x="376.5" y="110.7" transform="rotate(-90 376.5 110.7)">1</text>
<text x="380.8" y="110.7" transform="rotate(-90 380.8 110.7)">2</text>
<text x="384.3" y="110.7" transform="rotate(-90 384.3 110.7)">3</text>
<text x="387.8" y="110.7" transform="rotate(-90 387.8 110.7)">4</text>
<text x="186.7" y="118.7" transform="rotate(-90 186.7 118.7)">4</text>
<text x="123.9" y="125.8">12</text>
<text x="114.3" y="127.2">ANT</text>
<text x="115.8" y="135.6" transform="rotate(-90 115.8 135.6)">NC</text>
<text x="114.4" y="142.9" transform="rotate(-90 114.4 142.9)">11</text>
</g>
<g font-size="3.2" fill="#f00">
<text x="61.2" y="79.9">1</text>
<text x="66.4" y="81.3">AUDIO_ON</text>
<text x="243.2" y="82.6" transform="rotate(-90 243.2 82.6)">8</text>
<text x="61.2" y="87">2</text>
<text x="66.4" y="88.4">NC</text>
<text x="61.2" y="94">3</text>
<text x="66.4" y="95.4">AF_OUT</text>
<text x="61.2" y="101.1">4</text>
<text x="66.4" y="102.5">NC</text>
<text x="61.2" y="108.1">5</text>
<text x="66.4" y="109.5">PTT</text>
<text x="186.7" y="139.1" transform="rotate(-90 186.7 139.1)">8</text>
</g>
<g font-size="2.1" fill="#840000">
<text x="277.7" y="96.1">1</text>
<text x="277.7" y="99.6">2</text>
<text x="285.5" y="97.2">EN</text>
<text x="285.5" y="100.7">VP</text>
<text x="321.2" y="97.2">D23</text>
<text x="321.2" y="100.7">D22</text>
<text x="330.2" y="96.1">16</text>
<text x="330.2" y="99.6">17</text>
<text x="277.7" y="103.2">3</text>
<text x="277.7" y="106.7">4</text>
<text x="285.5" y="104.2">VN</text>
<text x="285.5" y="107.8">D34</text>
<text x="321.2" y="104.2">TX0</text>
<text x="321.2" y="107.8">RX0</text>
<text x="330.2" y="103.2">18</text>
<text x="330.2" y="106.7">19</text>
<text x="277.7" y="110.2">5</text>
<text x="277.7" y="113.7">6</text>
<text x="285.5" y="111.3">D35</text>
<text x="321.2" y="111.3">D21</text>
<text x="330.2" y="110.2">20</text>
<text x="330.2" y="113.7">21</text>
<text x="277.7" y="117.3">7</text>
<text x="285.5" y="114.8">D32</text>
<text x="285.5" y="118.4">D33</text>
<text x="321.2" y="114.8">D19</text>
<text x="321.2" y="118.4">D18</text>
<text x="330.2" y="117.3">22</text>
<text x="277.7" y="120.8">8</text>
<text x="277.7" y="124.3">9</text>
<text x="285.5" y="121.9">D25</text>
<text x="285.5" y="125.4">D26</text>
<text x="321.2" y="125.4">TX2</text>
<text x="322.5" y="121.9">D5</text>
<text x="330.2" y="120.8">23</text>
<text x="330.2" y="124.3">24</text>
<text x="277.7" y="127.8">10</text>
<text x="277.7" y="131.4">11</text>
<text x="285.5" y="128.9">D27</text>
<text x="321.2" y="128.9">RX2</text>
<text x="330.2" y="127.8">25</text>
<text x="330.2" y="131.4">26</text>
<text x="277.7" y="134.9">12</text>
<text x="285.5" y="132.5">D14</text>
<text x="285.5" y="136">D12</text>
<text x="322.5" y="132.5">D4</text>
<text x="322.5" y="136">D2</text>
<text x="330.2" y="134.9">27</text>
<text x="277.7" y="138.4">13</text>
<text x="277.7" y="142">14</text>
<text x="285.5" y="139.5">D13</text>
<text x="285.5" y="143.1">GND</text>
<text x="321.2" y="139.5">D15</text>
<text x="321.2" y="143.1">GND</text>
<text x="330.2" y="138.4">28</text>
<text x="330.2" y="142">29</text>
<text x="277.7" y="145.5">15</text>
<text x="285.5" y="146.6">VIN</text>
<text x="321.2" y="146.6">3V3</text>
<text x="330.2" y="145.5">30</text>
</g>
<text font-size="1.8" fill="#fff" x="352.9" y="54.5">Hello World!!!</text>
<g font-size="1.8" fill="#099">
<text x="150" y="94.4">Input &lt;3Vp-p</text>
<text x="144.7" y="156.1">Output &lt;100mVp-p</text>
</g>
<g font-size="1.8" fill="#00f">
<text x="299.1" y="149.5" transform="rotate(-90 299.1 149.5)">EN</text>
<text x="303.5" y="148.3">USB</text>
<text x="301.7" y="150.1">Type C</text>
<text x="313.1" y="150.3" transform="rotate(-90 313.1 150.3)">BOOT</text>
</g>
</svg>
